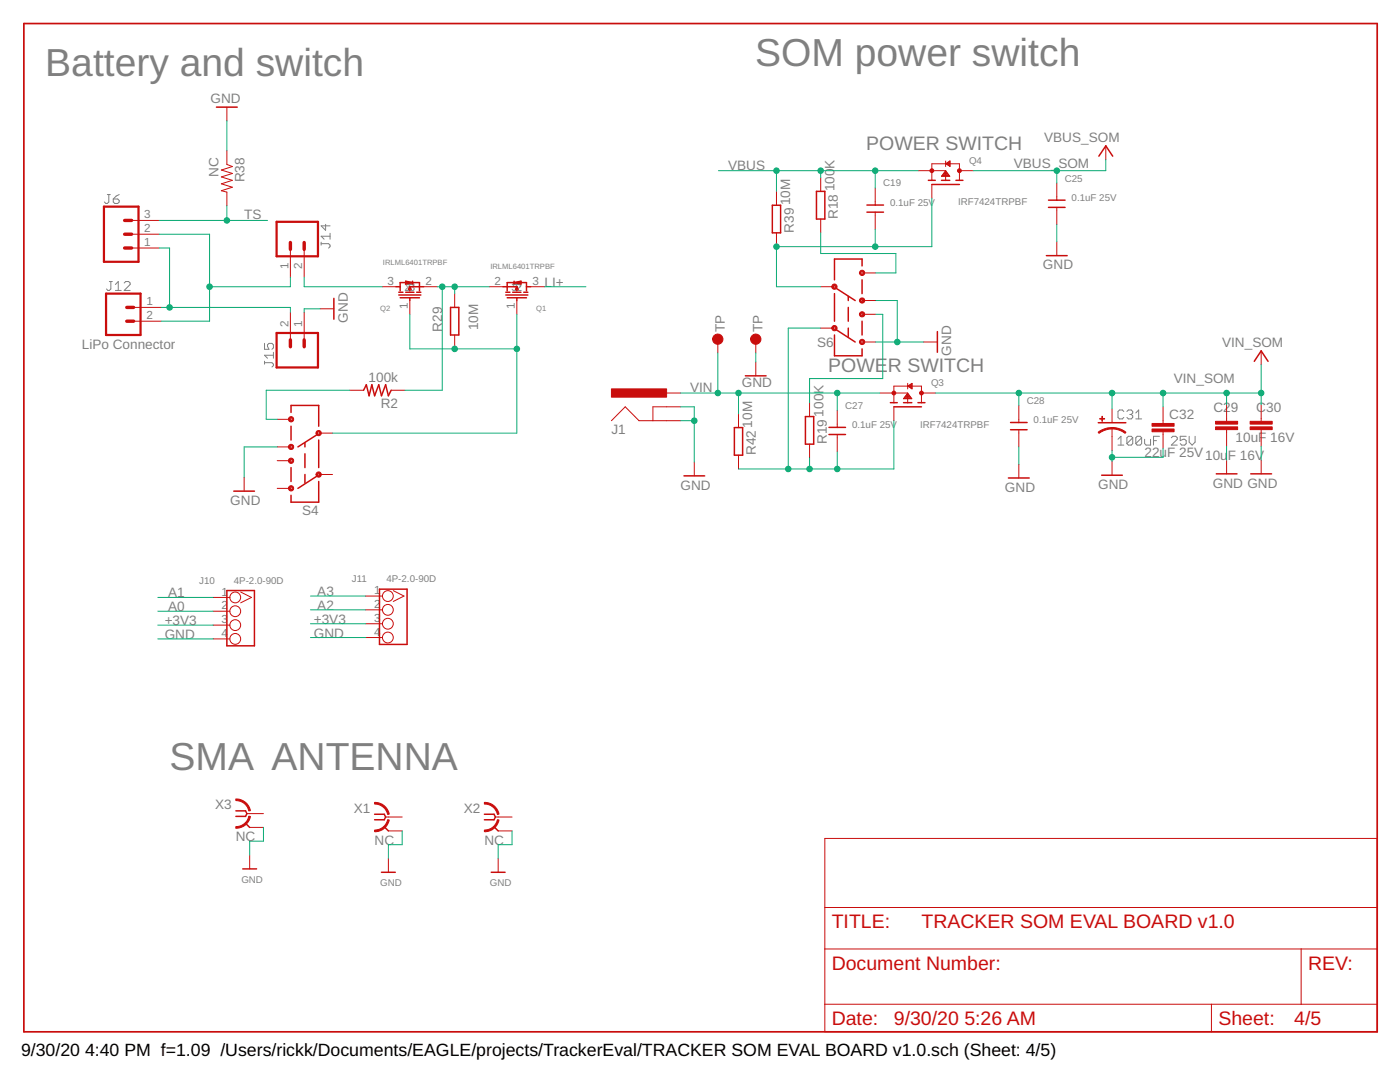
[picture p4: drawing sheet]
<svg xmlns="http://www.w3.org/2000/svg" width="279mm" height="216mm" viewBox="0 0 279 216" stroke-linecap="round" stroke-linejoin="round" font-family="sans-serif">
<g fill="none" stroke="#808080" stroke-width=".2">
<path d="M21.4 38.8h.6M21.7 38.8v1.5l-.3 .3h-.3l-.3-.3M22.6 39.7h.9l.3 .3v.3l-.3 .3h-.6l-.3-.3zM23.8 38.8l-.6 .3-.6 .6M21.8 56.2h.6M22.1 56.2v1.5l-.3 .3h-.3l-.2-.3M23 58h1.2M23 56.8l.6-.6v1.8M24.8 56.5l.3-.3h.6l.3 .3v.3l-1.2 1.2h1.2M64.1 48.6h1.5l.3 .3v.3l-.3 .3M64.1 48.3v.6M65 44.8v1.2l-.9-.9h1.8"/>
<path d="M65.9 46.5v1.2M65.9 47.1h-1.8l.6 .6M52.8 72.4h1.5l.3 .3v.3l-.3 .2M52.8 68.5v1.2h.9l-.3-.6v-.3l.3-.3h.6l.3 .3v.6l-.3 .3M52.8 72.1v.6M54.6 70.3v1.2M54.6 70.9h-1.8l.6 .6M223.1 87.7l.6-.6v1.7M223.1 88.8h1.2M224.3 82.1l-.3-.3h-.6l-.3 .3v1.2l.3 .3h.6l.3-.3M224.9 82.1l.3-.3h.6l.3 .3v.3l-.3 .3M225.5 82.7h.3"/>
<path d="M225.8 82.7l.3 .3v.3l-.3 .3h-.6l-.3-.3M226.1 87.4v1.1l-.3 .3h-.6l-.3-.3M226.1 87.4l-.3-.3h-.6l-.3 .3v1.1M226.1 87.4l-1.2 1.1M226.7 83.6h1.1M226.7 82.4l.5-.6v1.8M227.8 87.4v1.1l-.3 .3h-.6l-.2-.3M227.8 87.4l-.3-.3h-.6l-.2 .3v1.1M227.8 87.4l-1.1 1.1M228.4 87.7v.8l.3 .3h.9v-1.1M230.2 87.9h.6M231.4 87.1h-1.2v1.7"/>
<path d="M233.8 87.4l.3-.3h.6l.2 .3v.3l-1.1 1.1h1.1M236.7 87.1h-1.2v.8l.9-.2 .3 .2v.6l-.3 .3h-.6l-.3-.3M237.3 87.1v1.1l.6 .6 .6-.6v-1.1"/>
</g>
<path d="M4.8 4.7h270v201.2h-270z" fill="none" stroke="#c90d0c" stroke-width=".34"/>
<g fill="none" stroke="#c90d0c" stroke-width=".2">
<path d="M45.3 30.1v2.7l1.1 .4-2.2 .7 2.2 .7-2.2 .7 2.2 .7-2.2 .7 2.2 .7-2.2 .7 1.1 .2v2.8M45.3 21.4v2.7M155 38.2v2.8M163.8 35.4v2.8M174.7 37.5v3.4M183.2 34.1h5.5M186 36v-3.3h5.5v3.3M186 36.8v2.8M187.9 35.1h1.6M188 35h1.4M188.1 34.9h1.2M188.2 34.7h1"/>
<path d="M188.3 34.6h.8M188.4 34.5h.6M188.5 34.3h.4M188.6 34.2h.2M188.7 32.1v1.1M188.7 34.1v1.9M188.7 34.1l.8 1.1h-1.6zM188.8 32.7l.8-.6v1.1zM188.9 32.7h.7M188.9 32.6h.7M189.1 32.9h.5M189.1 32.5h.5"/>
<path d="M189.3 33h.3M189.3 32.3h.3M189.5 33.1h.1M189.5 32.2h.1M191.5 34.1h2.7M210.9 36.5v3.4M220.7 29.1v2.8M26.3 49.5h5.5M26.3 46.7h5.5M26.3 44h5.5M58 49.8v5.5M60.7 49.8v5.5"/>
<path d="M76.3 57.2h2.7M81.8 60v2.7M84.5 57.2h2.8M90.7 58.6v2.7M97.6 57.2h2.8M103.1 60v2.7M105.9 57.2h2.8M155 46.5v2.7M163.8 57.2h2.7M163.8 43.7v2.8M172 60h2.8M172 54.5h2.8"/>
<path d="M174.7 42.3v3.5M210.9 41.4v3.4M210.9 48.3v2.7M26.7 64.1h5.5M26.7 61.3h5.5M58 62.3v5.5M60.7 62.3v5.5M63.9 61.6h2.7M69.8 77.9h2.8M78.1 77.9h2.7M90.7 66.8v2.8M133.1 78.4h2.7"/>
<path d="M143.3 67.7v2.7M150.8 67.7v2.7M150.8 72.2v2.8M163.8 65.5h2.7M172 68.2h2.8M172 62.7h2.8M175.6 78.4h5.5v1.9M180.4 79.5h1.5M180.5 79.4h1.3M180.6 79.2h1.1M180.7 79.1h.9M180.8 79h.7"/>
<path d="M180.9 78.8h.5M181 78.7h.3M181.1 78.6h.1M181.1 76.5v1.1M181.1 78.5l.9 1.1h-1.7zM181.2 77l.8-.5v1.1zM181.3 77.1h.7M181.3 77h.7M181.5 77.2h.5M181.5 76.8h.5M181.7 77.4h.3M181.7 76.7h.3"/>
<path d="M181.9 77.5h.1M181.9 76.6h.1M183.9 78.4h2.7M184.3 68.2h2.8M251.7 70v2.8M48.7 95.2v2.8M55.3 97.5h2.8M55.3 91.9h2.8M55.3 89.2h2.8M55.3 83.7h2.8M63.6 94.7h2.8M63.6 86.4h2.8"/>
<path d="M122 83.9l2.8-2.7 2.7 2.7h8.3M135.8 81.2h-5.5v2.7M138.6 92.2v2.8M147.4 82.6v2.7M147.4 90.8v2.8M161.6 80.3v2.8M161.6 88.6v2.8M167.1 81.9v3.4M167.1 86.7v3.4M178.4 80.3v-3.3h5.5v3.3M178.4 81.2v2.7M203.3 80.9v3.4"/>
<path d="M203.3 85.7v3.5M203.3 92.6v2.8M221.9 81.6v2.7M221.9 85.4v4.5M221.9 92.1v2.7M232.1 81.2v3.3M232.1 86.1v3.4M244.8 80.8v3.3M244.8 85.7v3.3M244.8 91.8v2.8M251.7 80.8v3.3M251.7 85.7v3.3"/>
<path d="M251.7 91.8v2.8M42.5 119.2h3.4M48 118.1l2.2 1.1-2.2 1.1M73 118.9h3.3M78.5 117.9l2.1 1-2.1 1.1M42.5 122h3.4M42.5 124.7h3.4M42.5 127.5h3.4M73 121.7h3.3M73 124.5h3.3M73 127.2h3.3M49.3 162.3h3.3"/>
<path d="M49.8 170.6v2.8M49.8 165.1h2.8M77 163h3.3M77.5 171.3v2.8M77.5 165.8h2.8M98.9 163h3.3M99.4 165.8h2.8M99.4 171.3v2.8M164.6 167.3h110.2v38.6h-110.2zM164.6 189.4h110.2M164.6 181.1h110.2M259.7 189.4v11"/>
<path d="M164.6 200.4h110.2M241.8 200.4v5.5"/>
<circle cx="46.9" cy="119.2" r="1.08"/>
<circle cx="77.4" cy="118.9" r="1.08"/>
<circle cx="46.9" cy="124.7" r="1.08"/>
<circle cx="46.9" cy="122" r="1.08"/>
<circle cx="46.9" cy="127.5" r="1.08"/>
<circle cx="77.4" cy="121.7" r="1.08"/>
<circle cx="77.4" cy="124.5" r="1.08"/>
<circle cx="77.4" cy="127.2" r="1.08"/>
</g>
<g fill="none" stroke="#c90d0c" stroke-width=".3">
<path d="M43.2 21.4h4.1M162.9 38.2h1.7v5.5h-1.7zM185.3 36h1.3M186 36.8h5.5M187.9 36h1.6M190.8 36h1.4M209.3 39.9h3.3M219.3 31.2l1.4-2.1 1.4 2.1M66.6 59.5v4.2M79 57.2h.9M79.6 58.9h4.4M79.6 58.3h.8"/>
<path d="M79.9 59.4h3.8M79.9 58v-1.6h3.8v1.6M81 58.3h1.6M81 56.1l1.3 .3-1.3 .3zM81.8 57.2h2.7M81.8 57.2v.8M81.8 59.4v.6M81.8 57.2l.3 .6M81.8 57.2l-.3 .6M82.3 56.1v.6M83.2 58.3h.8M100.4 57.2h2.7"/>
<path d="M100.9 58.9h4.4M100.9 58.3h.9M101.2 59.4h3.9M101.2 58v-1.6h3.9v1.6M102.3 58.3h1.7M102.6 56.4l1.4-.3v.6zM102.6 56.1v.6M103.1 57.2v.8M103.1 59.4v.6M103.1 57.2l-.2 .6M103.1 57.2l.3 .6M104.5 58.3h.8"/>
<path d="M105.1 57.2h.8M154.1 41h1.7v5.5h-1.7zM166.5 58.6v5.5M166.8 57.5l3.9 2.5M169.3 59.1v.9M172 53.1v-1.4h-5.5v4.1M172 55.8v2.8M173 42.3h3.3M173 40.9h3.3M208.8 51h4.2M209.3 41.4h3.3M72.6 77.9l.5-1.1 .6 2.2 .5-2.2 .6 2.2 .8-2.2 .5 2.2 .9-2.2 .5 2.2 .6-1.1"/>
<path d="M89.9 61.3h1.7v5.5h-1.7zM148.8 75h4.1M166.5 66.8v4.2h5.5v-1.4M166.8 65.7l3.9 2.5M169.3 61.3v2.8M169.3 65.5v1.6M172 64.1v2.7M187.1 66.2v4.1M250.3 72.1l1.4-2.1 1.4 2.1M46.7 98h4.1M58.1 82.3v-1.4h5.5v4.1M58.1 85v2.8"/>
<path d="M58.1 93.3v2.8M60.9 88.3v.9M60.9 90.6v2.7M60.9 94.7v1.7M63.3 95l-3.8 2.5M63.3 86.7l-3.8 2.5M63.6 96.1v4.1h-5.5v-1.4M63.6 87.8v5.5M136.5 95h4.1M146.6 85.3h1.6v5.5h-1.6zM160.7 83.1h1.7v5.5h-1.7zM165.4 86.7h3.3"/>
<path d="M165.4 85.3h3.3M177.7 80.3h1.4M178.4 81.2h5.5M180.3 80.3h1.7M183.2 80.3h1.4M201.3 95.4h4.1M201.7 85.7h3.3M201.7 84.3h3.3M219.2 84.3h5.5M219.9 94.8h4.1M242.7 94.6h4.2M249.6 94.6h4.2"/>
<path d="M45.3 117.8h5.5v11.1h-5.5zM75.7 117.6h5.5v11h-5.5zM47.1 161.8h1.9l.3 .5-.3 .6h-1.9M48.5 173.4h2.7M49 164.3l.8 .8M74.8 162.5h1.9l.3 .5-.3 .6h-1.9M76.1 174.1h2.8M76.7 165l.8 .8M96.7 162.5h1.9l.3 .5-.3 .6h-1.9M98 174.1h2.8M98.6 165l.8 .8"/>
</g>
<g fill="#c90d0c" stroke="#c90d0c" stroke-width=".2">
<path d="M63.3 94.3a.52 .52 0 0 1 .8 .1 .52 .52 0 0 1-.4 .8 .52 .52 0 0 1-.6-.5h.3a.25 .25 0 0 1 .3-.2 .25 .25 0 0 1 .1 .4 .25 .25 0 0 1-.4-.1v-.1h-.3z" fill-rule="evenodd"/>
<path d="M57.8 97a.53 .53 0 0 1 .8 .2 .53 .53 0 0 1-.4 .8 .53 .53 0 0 1-.6-.5h.2a.25 .25 0 0 1 .3-.3 .25 .25 0 0 1 .2 .4 .25 .25 0 0 1-.4 0l-.3-.1z" fill-rule="evenodd"/>
<path d="M57.8 91.5a.53 .53 0 0 1 .8 .2 .53 .53 0 0 1-.4 .8 .53 .53 0 0 1-.6-.6h.2a.25 .25 0 0 1 .3-.3 .25 .25 0 0 1 .2 .4 .25 .25 0 0 1-.4 0l-.3-.1z" fill-rule="evenodd"/>
<path d="M57.8 88.8a.53 .53 0 0 1 .8 .2 .53 .53 0 0 1-.4 .7 .53 .53 0 0 1-.6-.5h.2a.25 .25 0 0 1 .3-.3 .25 .25 0 0 1 .2 .4 .25 .25 0 0 1-.4 0l-.3-.1z" fill-rule="evenodd"/>
<path d="M57.8 83.2a.53 .53 0 0 1 .8 .3 .53 .53 0 0 1-.4 .7 .53 .53 0 0 1-.6-.5h.2a.25 .25 0 0 1 .3-.3 .25 .25 0 0 1 .2 .4 .25 .25 0 0 1-.4 0l-.3-.1z" fill-rule="evenodd"/>
<path d="M63.3 86a.53 .53 0 0 1 .8 .2 .53 .53 0 0 1-.4 .7 .53 .53 0 0 1-.6-.5h.3a.25 .25 0 0 1 .3-.2 .25 .25 0 0 1 .1 .4 .25 .25 0 0 1-.4-.1l-.3-.1z" fill-rule="evenodd"/>
<path d="M47.1 159.4a2.87 2.87 0 0 1 2.9 2.4h-.3a2.58 2.58 0 0 0-2.6-2.1z" fill-rule="evenodd"/>
<path d="M47.1 164.9a2.58 2.58 0 0 0 2.6-2h.3a2.86 2.86 0 0 1-2.9 2.4z" fill-rule="evenodd"/>
<path d="M74.8 160.1a2.9 2.9 0 0 1 2.9 2.4h-.3a2.63 2.63 0 0 0-2.6-2.1z" fill-rule="evenodd"/>
<path d="M74.8 165.6a2.63 2.63 0 0 0 2.6-2h.3a2.86 2.86 0 0 1-2.9 2.3z" fill-rule="evenodd"/>
<path d="M96.7 160.1a2.9 2.9 0 0 1 2.9 2.4h-.3a2.63 2.63 0 0 0-2.6-2.1z" fill-rule="evenodd"/>
<path d="M96.7 165.6a2.63 2.63 0 0 0 2.6-2h.3a2.86 2.86 0 0 1-2.9 2.3z" fill-rule="evenodd"/>
<path d="M221.9 85.3h.3a4.4 4.4 0 0 1 2.5 1l-.2 .2-1.5-.8-1.1-.1z" fill-rule="evenodd"/>
<path d="M219.2 86.3l1.3-.7 1.4-.3v.3l-1.6 .3-1 .6z" fill-rule="evenodd"/>
<path d="M142.5 67a1.04 1.04 0 0 1 1.6 .1 1.04 1.04 0 0 1-.6 1.6 1.04 1.04 0 0 1-1.3-1h1.1h-1.1z" fill-rule="evenodd"/>
<path d="M150.1 67a1.03 1.03 0 0 1 1.6 .2 1.03 1.03 0 0 1-.6 1.5 1.03 1.03 0 0 1-1.3-1h1.1h-1.1z" fill-rule="evenodd"/>
<path d="M166.2 65.1a.52 .52 0 0 1 .8 .1 .52 .52 0 0 1-.3 .8 .52 .52 0 0 1-.7-.5h.3a.25 .25 0 0 1 .3-.3 .25 .25 0 0 1 .1 .4 .25 .25 0 0 1-.4 0l-.3-.1z" fill-rule="evenodd"/>
<path d="M171.7 67.8a.53 .53 0 0 1 .8 .2 .53 .53 0 0 1-.3 .8 .53 .53 0 0 1-.7-.6h.3a.26 .26 0 0 1 .3-.2 .26 .26 0 0 1 .1 .4 .26 .26 0 0 1-.4-.1l-.3-.1z" fill-rule="evenodd"/>
<path d="M171.7 62.3a.53 .53 0 0 1 .8 .2 .53 .53 0 0 1-.4 .8 .53 .53 0 0 1-.6-.6h.3a.26 .26 0 0 1 .3-.2 .26 .26 0 0 1 .1 .4 .26 .26 0 0 1-.4-.1l-.3-.1z" fill-rule="evenodd"/>
<path d="M171.7 59.5a.53 .53 0 0 1 .8 .2 .53 .53 0 0 1-.3 .8 .53 .53 0 0 1-.7-.5h.3a.26 .26 0 0 1 .3-.3 .26 .26 0 0 1 .1 .4 .26 .26 0 0 1-.4 0l-.3-.1z" fill-rule="evenodd"/>
<path d="M171.7 54a.53 .53 0 0 1 .8 .2 .53 .53 0 0 1-.3 .8 .53 .53 0 0 1-.7-.5h.3a.26 .26 0 0 1 .3-.3 .26 .26 0 0 1 .1 .4 .26 .26 0 0 1-.4 0l-.3-.1z" fill-rule="evenodd"/>
<path d="M166.2 56.8a.53 .53 0 0 1 .8 .2 .53 .53 0 0 1-.3 .7 .53 .53 0 0 1-.7-.5h.3a.25 .25 0 0 1 .3-.2 .25 .25 0 0 1 .1 .4 .25 .25 0 0 1-.4-.1l-.3-.1z" fill-rule="evenodd"/>
<circle cx="186" cy="34.1" r=".38"/>
<circle cx="191.5" cy="34.1" r=".38"/>
<circle cx="178.4" cy="78.4" r=".38"/>
<circle cx="183.9" cy="78.4" r=".38"/>
</g>
<path d="M20.7 41.2h6.9v11h-6.9zM21.2 58.6h6.8v8.2h-6.8zM55.2 44.3h8.3v6.8h-8.3zM55.2 66.4h8.3v6.9h-8.3z" fill="none" stroke="#c90d0c" stroke-width=".44"/>
<path d="M24.9 44h1.4M24.9 46.7h1.4M24.9 49.5h1.4M58 48.4v1.4M60.7 48.4v1.4M25.3 61.3h1.4M25.3 64.1h1.4M58 67.8v1.4M60.7 67.8v1.4" fill="none" stroke="#c90d0c" stroke-width=".68"/>
<g fill="#c90d0c" stroke="#c90d0c" stroke-width=".2">
<path d="M122 77.6h11v1.6h-11z"/>
<path d="M242.6 85.2h4.4v.5h-4.4z"/>
<path d="M242.6 84.1h4.4v.5h-4.4z"/>
<path d="M249.5 85.2h4.4v.5h-4.4z"/>
<path d="M249.5 84.1h4.4v.5h-4.4z"/>
<path d="M219.5 83.5h1v.1h-1z"/>
<path d="M219.9 83.1h.1v1h-.1z"/>
<path d="M229.9 85.6h4.4v.5h-4.4z"/>
<path d="M229.9 84.5h4.4v.5h-4.4z"/>
</g>
<g fill="none" stroke="#0dab76" stroke-width=".2">
<path d="M45.3 24.1v6M143.4 34.1h39.8M155 34.1v4.1M163.8 34.1v1.3M174.7 34.1v3.4M186 39.6v9.6h-31v8h8.8M210.9 34.1v2.4M220.7 31.9v2.2h-26.5M31.8 46.7h10v17.4h-9.6M31.8 44h21.6M31.8 49.5h2v11.8M45.3 41.1v2.9"/>
<path d="M58 55.3v1.9h-16.2M60.7 55.3v1.9h15.6M87.3 57.2h10.3M88.3 57.2v20.7h-7.5M90.7 57.2v1.4M108.7 57.2h8.2M163.8 46.5v4.1h15v3.9h-4M174.7 45.8v3.4M174.8 60h4.3v8.2M210.9 44.8v3.5M32.2 61.3h25.8v1M63.9 61.6h-3.2v.7"/>
<path d="M69.8 77.9h-16.7v5.8h2.2M81.8 62.7v6.9h21.3M103.1 62.7v23.7h-36.7M135.8 78.4h39.8M143.3 70.4v8M147.4 78.4v4.2M150.8 70.4v1.8M163.8 65.5h-6.5v28.1M167.1 78.4v3.5M174.8 68.2h9.5M174.8 62.7h1.4v12.8h-14.6v4.8M186.6 78.4h65.1"/>
<path d="M203.3 78.4v2.5M221.9 78.4v3.2M232.1 78.4v2.8M244.8 78.4v2.4M251.7 72.8v8M55.3 89.2h-6.6v6M135.8 81.2h2.8v11M135.8 83.9h2.8M161.6 91.4v2.2M167.1 90.1v3.5M178.4 83.9v9.7h-31M203.3 89.2v3.4"/>
<path d="M221.9 89.9v2.2M232.1 89.5v1.7h-10.2M244.8 89v2.8M251.7 89v2.8M31.5 119.2h11M62 118.9h11M31.5 127.5h11M31.5 124.7h11M31.5 122h11M62 127.2h11M62 124.5h11M62 121.7h11"/>
<path d="M52.6 165.1v2.8h-2.8v2.7M80.3 165.8v2.8h-2.8v2.7M102.2 165.8v2.8h-2.8v2.7"/>
</g>
<g fill="#0dab76" stroke="#0dab76" stroke-width=".2">
<circle cx="138.6" cy="83.9" r=".55"/>
<circle cx="221.9" cy="91.2" r=".55"/>
<circle cx="179.1" cy="68.2" r=".55"/>
<circle cx="41.8" cy="57.2" r=".55"/>
<circle cx="90.7" cy="57.2" r=".55"/>
<circle cx="88.3" cy="57.2" r=".55"/>
<circle cx="90.7" cy="69.6" r=".55"/>
<circle cx="103.1" cy="69.6" r=".55"/>
<circle cx="45.3" cy="44" r=".55"/>
<circle cx="210.9" cy="34.1" r=".55"/>
<circle cx="155" cy="34.1" r=".55"/>
<circle cx="174.7" cy="34.1" r=".55"/>
<circle cx="163.8" cy="34.1" r=".55"/>
<circle cx="147.4" cy="78.4" r=".55"/>
<circle cx="167.1" cy="78.4" r=".55"/>
<circle cx="143.3" cy="78.4" r=".55"/>
<circle cx="174.7" cy="49.2" r=".55"/>
<circle cx="155" cy="49.2" r=".55"/>
<circle cx="167.1" cy="93.6" r=".55"/>
<circle cx="157.3" cy="93.6" r=".55"/>
<circle cx="161.6" cy="93.6" r=".55"/>
<circle cx="203.3" cy="78.4" r=".55"/>
<circle cx="221.9" cy="78.4" r=".55"/>
<circle cx="244.8" cy="78.4" r=".55"/>
<circle cx="251.7" cy="78.4" r=".55"/>
<circle cx="232.1" cy="78.4" r=".55"/>
<circle cx="33.8" cy="61.3" r=".55"/>
</g>
<g font-size="7.8" fill="#808080">
<text x="9" y="15.2">Battery and switch</text>
<text x="150.7" y="13.1">SOM power switch</text>
<text x="33.8" y="153.7">SMA ANTENNA</text>
</g>
<g font-size="3.9" fill="#808080">
<text x="172.9" y="29.9">POWER SWITCH</text>
<text x="165.3" y="74.3">POWE</text>
<text x="177.2" y="74.3">R SWITCH</text>
</g>
<g font-size="3.9" fill="#c90d0c">
<text x="166" y="185.2">TITLE:</text>
<text x="183.9" y="185.2">TRACKER SOM EVAL BOARD v1.0</text>
<text x="166" y="193.5">Document Number:</text>
<text x="261.1" y="193.5">REV:</text>
<text x="166" y="204.5">Date:</text>
<text x="178.4" y="204.5">9/30/20</text>
<text x="192.5" y="204.5">5:26 AM</text>
<text x="243.1" y="204.5">Sheet:</text>
<text x="258.3" y="204.5">4/5</text>
</g>
<g font-size="3.5">
<text x="4.2" y="210.7">9/30/20</text>
<text x="17" y="210.7">4:40 PM f=1.09 /Users/rickk/Documents/EAGLE/projects/TrackerEval/TRACKER SOM EVAL BOARD v1.0.sch (Sheet: 4/5)</text>
</g>
<g font-size="2.7" fill="#808080">
<text x="42" y="20.6">GND</text>
<text x="208.4" y="28.3">VBUS_SOM</text>
<text x="43.6" y="35.4" transform="rotate(-90 43.6 35.4)">NC</text>
<text x="145.3" y="33.9">VBUS</text>
<text x="166.5" y="33.7" transform="rotate(-90 166.5 33.7)">K</text>
<text x="202.3" y="33.5">VBUS_SOM</text>
<text x="48.8" y="36.4" transform="rotate(-90 48.8 36.4)">R38</text>
<text x="157.7" y="40.9" transform="rotate(-90 157.7 40.9)">10M</text>
<text x="166.5" y="38.2" transform="rotate(-90 166.5 38.2)">100</text>
<text x="48.7" y="43.7">TS</text>
<text x="158.4" y="46.5" transform="rotate(-90 158.4 46.5)">R39</text>
<text x="167.2" y="43.7" transform="rotate(-90 167.2 43.7)">R18</text>
<text x="208.1" y="53.8">GND</text>
<text x="108.7" y="57.2">LI+</text>
<text x="69.4" y="64.4" transform="rotate(-90 69.4 64.4)">GND</text>
<text x="95.4" y="65.9" transform="rotate(-90 95.4 65.9)">10M</text>
<text x="16.3" y="69.6">LiPo Connector</text>
<text x="88.3" y="66.2" transform="rotate(-90 88.3 66.2)">R29</text>
<text x="144.6" y="66.3" transform="rotate(-90 144.6 66.3)">TP</text>
<text x="152.2" y="66.3" transform="rotate(-90 152.2 66.3)">TP</text>
<text x="163.1" y="69.3">S6</text>
<text x="189.8" y="71" transform="rotate(-90 189.8 71)">GND</text>
<text x="243.9" y="69.2">VIN_SOM</text>
<text x="73.6" y="76.2">100k</text>
<text x="148.1" y="77.2">GND</text>
<text x="234.3" y="76.4">VIN_SOM</text>
<text x="76" y="81.4">R2</text>
<text x="137.7" y="78.3">VIN</text>
<text x="164.3" y="83.1" transform="rotate(-90 164.3 83.1)">100K</text>
<text x="233.4" y="83.5">C32</text>
<text x="242.2" y="82.3">C29</text>
<text x="250.7" y="82.3">C30</text>
<text x="122" y="86.7">J1</text>
<text x="150.1" y="85.3" transform="rotate(-90 150.1 85.3)">10M</text>
<text x="165" y="88.6" transform="rotate(-90 165 88.6)">R19</text>
<text x="246.6" y="88.2">10uF 16V</text>
<text x="150.8" y="90.8" transform="rotate(-90 150.8 90.8)">R42</text>
<text x="228.4" y="91.2">22uF 25V10u</text>
<text x="245" y="91.8">F 16V</text>
<text x="46" y="100.8">GND</text>
<text x="135.8" y="97.7">GND</text>
<text x="200.6" y="98.1">GND</text>
<text x="219.2" y="97.6">GND</text>
<text x="242" y="97.3">GND GND</text>
<text x="60.3" y="102.7">S4</text>
<text x="33.6" y="119.2">A1</text>
<text x="63.3" y="118.9">A3</text>
<text x="32.9" y="124.7">+3V3</text>
<text x="33.6" y="122">A0</text>
<text x="62.6" y="124.5">+3V3</text>
<text x="63.3" y="121.7">A2</text>
<text x="32.9" y="127.5">GND</text>
<text x="62.6" y="127.2">GND</text>
<text x="42.9" y="161.5">X3</text>
<text x="47.1" y="167.9">NC</text>
<text x="70.6" y="162.2">X1</text>
<text x="92.5" y="162.2">X2</text>
<text x="74.8" y="168.5">NC</text>
<text x="96.7" y="168.5">NC</text>
</g>
<g font-size="2.3" fill="#808080">
<text x="28.8" y="46.3">2</text>
<text x="28.8" y="43.6">3</text>
<text x="28.8" y="49.1">1</text>
<text x="57.6" y="53.6" transform="rotate(-90 57.6 53.6)">1</text>
<text x="60.3" y="53.6" transform="rotate(-90 60.3 53.6)">2</text>
<text x="77.4" y="56.8">3</text>
<text x="80.7" y="58">23</text>
<text x="82.6" y="57.4" transform="rotate(-90 82.6 57.4)">1</text>
<text x="84.9" y="56.8">2</text>
<text x="98.7" y="56.8">2</text>
<text x="102.1" y="58">32</text>
<text x="104" y="57.4" transform="rotate(-90 104 57.4)">1</text>
<text x="106.3" y="56.8">3</text>
<text x="29.2" y="63.7">2</text>
<text x="29.2" y="61">1</text>
<text x="57.6" y="65.3" transform="rotate(-90 57.6 65.3)">2</text>
<text x="60.3" y="65.3" transform="rotate(-90 60.3 65.3)">1</text>
<text x="81.4" y="61.6" transform="rotate(-90 81.4 61.6)">1</text>
<text x="102.8" y="61.6" transform="rotate(-90 102.8 61.6)">1</text>
<text x="44.2" y="118.8">1</text>
<text x="74.7" y="118.6">1</text>
<text x="44.2" y="121.6">2</text>
<text x="44.2" y="124.3">3</text>
<text x="74.7" y="121.3">2</text>
<text x="74.7" y="124.1">3</text>
<text x="44.2" y="127.1">4</text>
<text x="74.7" y="126.8">4</text>
</g>
<g font-size="1.9" fill="#808080">
<text x="193.4" y="32.7">Q4</text>
<text x="176.3" y="37.2">C19</text>
<text x="177.6" y="41.1">0.1uF 25V</text>
<text x="191.2" y="41">IRF7424TRPBF</text>
<text x="212.5" y="36.2">C25</text>
<text x="213.9" y="40.1">0.1uF 25V</text>
<text x="185.8" y="77.1">Q3</text>
<text x="168.7" y="81.6">C27</text>
<text x="204.9" y="80.6">C28</text>
<text x="170" y="85.4">0.1uF 25V</text>
<text x="183.6" y="85.4">IRF7424TRPBF</text>
<text x="206.3" y="84.5">0.1uF 25V</text>
<text x="39.8" y="116.5">J10</text>
<text x="46.7" y="116.5">4P-2.0-90D</text>
<text x="70.2" y="116.2">J11</text>
<text x="77.1" y="116.2">4P-2.0-90D</text>
<text x="48.2" y="176.1">GND</text>
<text x="75.9" y="176.8">GND</text>
<text x="97.8" y="176.8">GND</text>
</g>
<g font-size="1.5" fill="#808080">
<text x="76.4" y="52.9">IRLML6401TRPBF</text>
<text x="97.9" y="53.8">IRLML6401TRPBF</text>
<text x="75.9" y="62.1">Q2</text>
<text x="107" y="62.1">Q1</text>
</g>
</svg>
